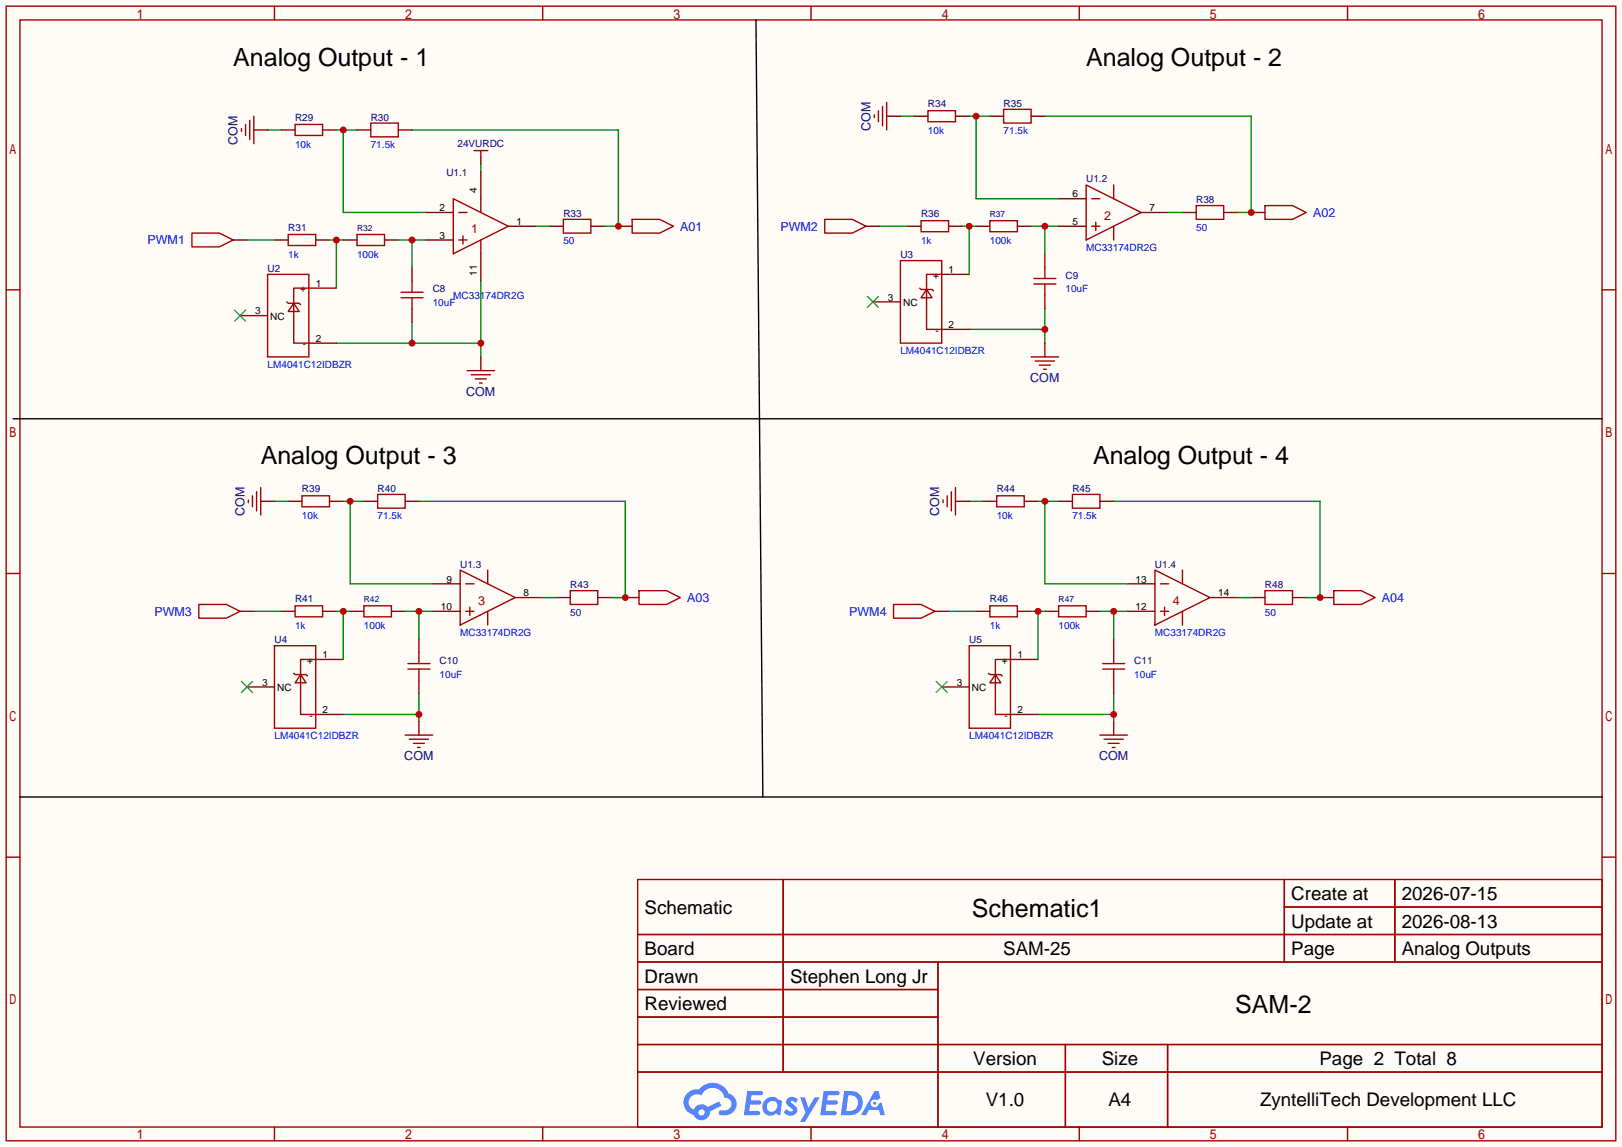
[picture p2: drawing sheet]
<svg xmlns="http://www.w3.org/2000/svg" width="299mm" height="212mm" viewBox="0 0 299 212" stroke-linecap="round" stroke-linejoin="round" font-family="sans-serif">
<path d="M0 0h299.5v211.8h-299.5z" fill="#fffcf7"/>
<g fill="none" stroke="#a10000" stroke-width=".25">
<path d="M1.1 1.1h297.2v209.6h-297.2zM3.7 3.7h292.1v204.5h-292.1zM50.7 1.1v2.6M100.2 1.1v2.6M149.7 1.1v2.6M199.3 1.1v2.6M248.8 1.1v2.6M1.1 53.5h2.6M295.8 53.5h2.5M1.1 105.9h2.6M295.8 105.9h2.5M1.1 158.3h2.6"/>
<path d="M295.8 158.3h2.5M117.7 162.4h178.1v45.8h-178.1zM117.7 172.6h178.1M117.7 177.7h178.1M144.6 162.4v35.6M173.2 177.7v30.5M237.1 162.4v15.3M237.1 167.5h58.7M257.5 162.4v15.3M117.7 182.8h55.5M117.7 192.9h178.1M117.7 187.8h55.5"/>
<path d="M117.7 198h178.1M196.7 192.9v15.3M215.6 192.9v15.3M50.7 208.2v2.5M100.2 208.2v2.5M149.7 208.2v2.5M199.3 208.2v2.5M248.8 208.2v2.5"/>
</g>
<g fill="#5487ff">
<path d="M145.5 202.8a1.3 1.3 0 0 1 1.8 .3l-.4 .6a.54 .54 0 0 0-.9-.2l.1 .2a1.58 1.58 0 0 1 1.1 1.6 1.43 1.43 0 0 1-2.5 .1l.5-.6a.64 .64 0 0 0 .5 .5 .64 .64 0 0 0 .7-.3l-.2-.2a1.6 1.6 0 0 1-1-1.6z"/>
<path d="M147.7 202.7h.9l.7 1.9 1.1-1.9h.9l-2.7 4.5h-.9l1-1.7z"/>
<path d="M138 201.5h1.6a1.31 1.31 0 0 1 1.2 .2 .4 .4 0 0 1-.3 .6h-1.8l-.1 .9h1.6a.4 .4 0 0 1 .4 .4 .4 .4 0 0 1-.4 .4h-1.7l-.2 1.2h.8a1.23 1.23 0 0 1 1.2 .2 .39 .39 0 0 1-.3 .6h-2.7z"/>
<path d="M152.1 201.5h1.6a1.32 1.32 0 0 1 1.3 .2 .39 .39 0 0 1-.4 .6h-1.7l-.2 .9h1.7a.4 .4 0 0 1 .3 .4 .4 .4 0 0 1-.4 .4h-1.7l-.2 1.2h.8a1.23 1.23 0 0 1 1.2 .2 .39 .39 0 0 1-.3 .6h-2.7z"/>
<path d="M161.5 201.5h.7l.4 1.3-.7 .4a.75 .75 0 0 0-1.1 .3 .75 .75 0 0 0 .5 1 .75 .75 0 0 0 .9-.6l.6-.3 .6 2.4h-.9l-.2-1h-1.9l-.5 1h-.9z"/>
<path d="M155.9 201.5l-.7 4.5h1.5a2.27 2.27 0 0 0 2.6-2.3 2.27 2.27 0 0 0-2.7-2.2zM156.6 202.3a1.5 1.5 0 0 1 1.8 1.5 1.5 1.5 0 0 1-1.9 1.4h-.3z"/>
<path d="M141.3 203.1a1.62 1.62 0 0 0-.4 2.1 1.62 1.62 0 0 0 2 .7l.4-.3 .3 .3 .5 .1 .3-2.5-.2-.3h-.4a1.58 1.58 0 0 0-2.5-.1zM141.9 203.6a.99 .99 0 0 1 1.6 .3 .99 .99 0 0 1-.9 1.4 .94 .94 0 0 1-1-.5 .94 .94 0 0 1 .3-1.2z"/>
<path d="M126.9 201.9a2.37 2.37 0 0 0 1.2 4 1.54 1.54 0 0 0 1.7 1 1.54 1.54 0 0 0 1.3-1.6l2.1-1.1-.5-.8-2 1.1a1.57 1.57 0 0 0-2.6 .4 1.5 1.5 0 0 1-.8-2.1 1.5 1.5 0 0 1 2.2-.5 2.23 2.23 0 0 1 2.3-1.4 2.23 2.23 0 0 1 2 1.8 1.16 1.16 0 0 1 1.2 1.1 1.16 1.16 0 0 1-1 1.3h-.7a.47 .47 0 0 0-.6 .3 .47 .47 0 0 0 .4 .6 2.23 2.23 0 0 0 2.3-.7 2.23 2.23 0 0 0 .4-2.3 2.16 2.16 0 0 0-1.3-1.1 3.2 3.2 0 0 0-5.4-.7l-1.2 .1zM129 205.4a.58 .58 0 0 1 1.1 0 .58 .58 0 0 1-1.1 0z"/>
<circle cx="161.5" cy="203.8" r=".28"/>
</g>
<g fill="none" stroke="#a10000" stroke-width=".25">
<path d="M83.7 36.7l10.2 5.1-10.2 5.1zM84.7 39.2h1.5M88.8 36.7v2.5M200.5 34.2l10.2 5-10.2 5.1zM201.5 36.7h1.6M205.6 34.2v2.5M84.7 44.3h1.5M85.5 43.6v1.5M88.8 44.3v2.6M201.5 41.8h1.6M202.3 41v1.5M205.6 41.8v2.5"/>
<path d="M85 105.3l10.1 5.1-10.1 5zM86 107.8h1.5M86 112.9h1.5M86.7 112.1v1.6M90 105.3v2.5M90 112.9v2.5"/>
</g>
<path d="M78.6 39.2h5.1M88.8 31.6v5.1M195.5 36.7h5M210.7 39.2h5.1M78.6 44.3h5.1M88.8 46.9v5M93.9 41.8h5M195.5 41.8h5M79.9 112.9h5.1M79.9 107.8h5.1M95.1 110.4h5.1" fill="none" stroke="#870000" stroke-width=".25"/>
<path d="M76.1 59.6v3.8M88.8 51.9v14M62.1 63.4h26.7" fill="none" stroke="#008700" stroke-width=".25"/>
<g fill="#c00">
<circle cx="88.8" cy="63.4" r=".63"/>
<circle cx="76.1" cy="63.4" r=".63"/>
</g>
<g fill="none" stroke="#870000" stroke-width=".25">
<path d="M65.9 24h2.6M73.5 24h2.6M88.8 29.1v1.3M44.3 58.3h5.1M50.7 44.3h2.5M57 53.2h5.1M58.3 44.3h2.5M63.4 44.3h2.5M71 44.3h2.5M76.1 49.4v2.5M76.1 57v2.6M101.5 41.8h2.5"/>
<path d="M109.1 41.8h2.5M57 63.4h5.1"/>
</g>
<g fill="none" stroke="#a10000" stroke-width=".25">
<path d="M68.5 22.7h5v2.6h-5zM87.5 27.8h2.5M88.8 27.8v1.3M49.4 50.7h7.6v15.2h-7.6zM53 55.8l.2 .2h2l.3 .3M53.2 43.3h5.1v2h-5.1zM54.2 56l1 1.5h-2zM57 53.2h-2.8v10.2h2.8M65.9 43.3h5.1v2h-5.1zM74 55h4.1M74 54h4.1M76.1 51.9v2.1"/>
<path d="M76.1 55v2M104 40.5h5.1v2.6h-5.1z"/>
</g>
<path d="M88.8 30.4v1.2M60.8 44.3h2.6M62.1 44.3v8.9" fill="none" stroke="#008700" stroke-width=".25"/>
<path d="M43.3 57.3l2 2M45.3 57.3l-2 2" fill="none" stroke="#3c3" stroke-width=".25"/>
<circle cx="62.1" cy="44.3" r=".63" fill="#c00"/>
<path d="M73.5 44.3h5.1M76.1 44.3v5.1" fill="none" stroke="#008700" stroke-width=".25"/>
<circle cx="76.1" cy="44.3" r=".63" fill="#c00"/>
<path d="M51.9 24h2.6M59.6 24h2.5" fill="none" stroke="#870000" stroke-width=".25"/>
<path d="M54.5 23h5.1v2h-5.1z" fill="none" stroke="#a10000" stroke-width=".25"/>
<path d="M49.4 24h2.5M62.1 24h3.8M63.4 24v15.2h15.2M76.1 24h38.1v17.8h-2.6M98.9 41.8h2.6" fill="none" stroke="#008700" stroke-width=".25"/>
<circle cx="63.4" cy="24" r=".63" fill="#c00"/>
<path d="M43.1 44.3h2.5M114.2 41.8h2.5" fill="none" stroke="#870000" stroke-width=".25"/>
<path d="M35.4 43.1h5.1l2.6 1.2-2.6 1.3h-5.1z" fill="none" stroke="#a10000" stroke-width=".25"/>
<path d="M45.6 44.3h5.1" fill="none" stroke="#008700" stroke-width=".25"/>
<circle cx="114.2" cy="41.8" r=".63" fill="#c00"/>
<path d="M116.7 40.5h5.1l2.5 1.3-2.5 1.3h-5.1z" fill="none" stroke="#a10000" stroke-width=".25"/>
<path d="M192.9 57v6.4M178.9 60.8h14" fill="none" stroke="#008700" stroke-width=".25"/>
<circle cx="192.9" cy="60.8" r=".63" fill="#c00"/>
<g fill="none" stroke="#870000" stroke-width=".25">
<path d="M182.8 21.5h2.5M190.4 21.5h2.5M218.3 39.2h2.6M225.9 39.2h2.6M161.2 55.8h5M167.5 41.8h2.6M173.9 50.7h5M175.1 41.8h2.6M180.2 41.8h2.6M187.8 41.8h2.6M192.9 46.9v2.5M192.9 54.5v2.5"/>
<path d="M173.9 60.8h5"/>
</g>
<path d="M185.3 20.2h5.1v2.5h-5.1zM220.9 38h5v2.5h-5zM166.2 48.1h7.7v15.3h-7.7zM169.8 53.2l.3 .3h2l.2 .2M170.1 40.8h5v2h-5zM171.1 53.5l1 1.5h-2zM173.9 50.7h-2.8v10.1h2.8M182.8 40.8h5v2h-5zM190.9 52.5h4M190.9 51.4h4M192.9 49.4v2M192.9 52.5v2" fill="none" stroke="#a10000" stroke-width=".25"/>
<path d="M160.1 54.7l2.1 2.1M162.2 54.7l-2.1 2.1" fill="none" stroke="#3c3" stroke-width=".25"/>
<path d="M177.7 41.8h2.5M178.9 41.8v8.9" fill="none" stroke="#008700" stroke-width=".25"/>
<circle cx="178.9" cy="41.8" r=".63" fill="#c00"/>
<path d="M190.4 41.8h5.1M192.9 41.8v5.1" fill="none" stroke="#008700" stroke-width=".25"/>
<circle cx="192.9" cy="41.8" r=".63" fill="#c00"/>
<path d="M168.8 21.5h2.5M176.4 21.5h2.5" fill="none" stroke="#870000" stroke-width=".25"/>
<path d="M171.3 20.4h5.1v2.1h-5.1z" fill="none" stroke="#a10000" stroke-width=".25"/>
<path d="M166.2 21.5h2.6M178.9 21.5h3.9M180.2 21.5v15.2h15.3M192.9 21.5h38.1v17.7h-2.5M215.8 39.2h2.5" fill="none" stroke="#008700" stroke-width=".25"/>
<circle cx="180.2" cy="21.5" r=".63" fill="#c00"/>
<path d="M231 39.2h2.6M159.9 41.8h2.5" fill="none" stroke="#870000" stroke-width=".25"/>
<path d="M152.3 40.5h5.1l2.5 1.3-2.5 1.3h-5.1z" fill="none" stroke="#a10000" stroke-width=".25"/>
<path d="M162.4 41.8h5.1" fill="none" stroke="#008700" stroke-width=".25"/>
<circle cx="231" cy="39.2" r=".63" fill="#c00"/>
<path d="M233.6 38h5l2.6 1.2-2.6 1.3h-5z" fill="none" stroke="#a10000" stroke-width=".25"/>
<path d="M63.4 132h13.9M77.3 128.1v5.1" fill="none" stroke="#008700" stroke-width=".25"/>
<circle cx="77.3" cy="132" r=".63" fill="#c00"/>
<g fill="none" stroke="#870000" stroke-width=".25">
<path d="M67.2 92.6h2.5M74.8 92.6h2.5M51.9 112.9h2.6M59.6 112.9h2.5M64.6 112.9h2.6M72.3 112.9h2.5M77.3 118v2.5M102.7 110.4h2.6M110.4 110.4h2.5M45.6 126.9h5.1M58.3 121.8h5.1M58.3 132h5.1"/>
<path d="M77.3 125.6v2.5"/>
</g>
<path d="M69.7 91.3h5.1v2.6h-5.1zM50.7 119.3h7.6v15.2h-7.6zM54.5 111.9h5.1v2h-5.1zM67.2 111.9h5.1v2h-5.1zM105.3 109.1h5.1v2.5h-5.1zM54.2 124.3l.3 .3h2l.3 .2M55.5 124.6l1 1.5h-2zM58.3 121.8h-2.8v10.2h2.8M75.3 123.6h4.1M75.3 122.6h4.1M77.3 120.5v2.1M77.3 123.6v2" fill="none" stroke="#a10000" stroke-width=".25"/>
<path d="M44.6 125.9l2 2M46.6 125.9l-2 2" fill="none" stroke="#3c3" stroke-width=".25"/>
<path d="M62.1 112.9h2.5M63.4 112.9v8.9" fill="none" stroke="#008700" stroke-width=".25"/>
<circle cx="63.4" cy="112.9" r=".63" fill="#c00"/>
<path d="M74.8 112.9h5.1M77.3 112.9v5.1" fill="none" stroke="#008700" stroke-width=".25"/>
<circle cx="77.3" cy="112.9" r=".63" fill="#c00"/>
<path d="M53.2 92.6h2.6M60.8 92.6h2.6" fill="none" stroke="#870000" stroke-width=".25"/>
<path d="M55.8 91.6h5v2h-5z" fill="none" stroke="#a10000" stroke-width=".25"/>
<path d="M50.7 92.6h2.5M63.4 92.6h3.8M64.6 92.6v15.2h15.3M77.3 92.6h38.1v17.8h-2.5M100.2 110.4h2.5" fill="none" stroke="#008700" stroke-width=".25"/>
<circle cx="64.6" cy="92.6" r=".63" fill="#c00"/>
<path d="M44.3 112.9h2.6M115.4 110.4h2.6" fill="none" stroke="#870000" stroke-width=".25"/>
<path d="M36.7 111.6h5.1l2.5 1.3-2.5 1.3h-5.1z" fill="none" stroke="#a10000" stroke-width=".25"/>
<path d="M46.9 112.9h5" fill="none" stroke="#008700" stroke-width=".25"/>
<circle cx="115.4" cy="110.4" r=".63" fill="#c00"/>
<path d="M118 109.1h5.1l2.5 1.3-2.5 1.2h-5.1zM213.2 105.3l10.2 5.1-10.2 5zM214.2 107.8h1.6M214.2 112.9h1.6M215 112.1v1.6M218.3 105.3v2.5M218.3 112.9v2.5" fill="none" stroke="#a10000" stroke-width=".25"/>
<path d="M208.2 112.9h5M208.2 107.8h5M223.4 110.4h5.1" fill="none" stroke="#870000" stroke-width=".25"/>
<path d="M191.6 132h14M205.6 128.1v5.1" fill="none" stroke="#008700" stroke-width=".25"/>
<circle cx="205.6" cy="132" r=".63" fill="#c00"/>
<g fill="none" stroke="#870000" stroke-width=".25">
<path d="M195.5 92.6h2.5M203.1 92.6h2.5M180.2 112.9h2.6M187.8 112.9h2.6M192.9 112.9h2.6M200.5 112.9h2.6M205.6 118v2.5M231 110.4h2.6M238.6 110.4h2.6M173.9 126.9h5M186.6 121.8h5M186.6 132h5"/>
<path d="M205.6 125.6v2.5"/>
</g>
<path d="M198 91.3h5.1v2.6h-5.1zM178.9 119.3h7.7v15.2h-7.7zM182.8 111.9h5v2h-5zM195.5 111.9h5v2h-5zM233.6 109.1h5v2.5h-5zM182.5 124.3l.3 .3h2l.2 .2M183.8 124.6l1 1.5h-2zM186.6 121.8h-2.8v10.2h2.8M203.6 123.6h4M203.6 122.6h4M205.6 120.5v2.1M205.6 123.6v2" fill="none" stroke="#a10000" stroke-width=".25"/>
<path d="M172.8 125.9l2.1 2M174.9 125.9l-2.1 2" fill="none" stroke="#3c3" stroke-width=".25"/>
<path d="M190.4 112.9h2.5M191.6 112.9v8.9" fill="none" stroke="#008700" stroke-width=".25"/>
<circle cx="191.6" cy="112.9" r=".63" fill="#c00"/>
<path d="M203.1 112.9h5.1M205.6 112.9v5.1" fill="none" stroke="#008700" stroke-width=".25"/>
<circle cx="205.6" cy="112.9" r=".63" fill="#c00"/>
<path d="M181.5 92.6h2.5M189.1 92.6h2.5" fill="none" stroke="#870000" stroke-width=".25"/>
<path d="M184 91.6h5.1v2h-5.1z" fill="none" stroke="#a10000" stroke-width=".25"/>
<path d="M178.9 92.6h2.6M191.6 92.6h3.9M192.9 92.6v15.2h15.3M205.6 92.6h38.1v17.8h-2.5M228.5 110.4h2.5" fill="none" stroke="#008700" stroke-width=".25"/>
<circle cx="192.9" cy="92.6" r=".63" fill="#c00"/>
<path d="M172.6 112.9h2.5M243.7 110.4h2.6" fill="none" stroke="#870000" stroke-width=".25"/>
<path d="M165 111.6h5.1l2.5 1.3-2.5 1.3h-5.1z" fill="none" stroke="#a10000" stroke-width=".25"/>
<path d="M175.1 112.9h5.1" fill="none" stroke="#008700" stroke-width=".25"/>
<circle cx="243.7" cy="110.4" r=".63" fill="#c00"/>
<g fill="none" stroke="#a10000" stroke-width=".25">
<path d="M162.9 19.7v3.5M163.7 18.9v5.1M44.6 23.7v.6M45.3 23v2M46.1 22.2v3.6M46.9 21.5v5M161.4 21.2v.5M162.2 20.4v2.1M86.2 68.5h5.1M87 69.2h3.6M87.8 70h2M88.5 70.7h.5"/>
<path d="M190.4 65.9h5.1M191.1 66.7h3.6M191.9 67.4h2M192.7 68.2h.5M45.8 92.3v.5M46.6 91.6v2M47.4 90.8v3.6M48.1 90v5.1M174.1 92.3v.5M174.9 91.6v2M175.6 90.8v3.6M176.4 90v5.1"/>
<path d="M246.3 109.1h5l2.6 1.3-2.6 1.2h-5zM74.8 135.8h5.1M75.6 136.5h3.5M76.3 137.3h2.1M77.1 138h.5M203.1 135.8h5.1M203.8 136.5h3.6M204.6 137.3h2M205.4 138h.5"/>
</g>
<path d="M139.6 3.7l1.2 143.5M2.4 77.3h293.4M3.7 147.2h292.1" fill="none" stroke="#000" stroke-width=".25"/>
<path d="M46.9 24h2.5M163.7 21.5h2.5M88.8 65.9v2.6M192.9 63.4v2.5M48.1 92.6h2.6M176.4 92.6h2.5M77.3 133.2v2.6M205.6 133.2v2.6" fill="none" stroke="#870000" stroke-width=".25"/>
<g font-size="4.6">
<text x="43.1" y="12.1">Analog Output - 1</text>
<text x="200.5" y="12.1">Analog Output - 2</text>
<text x="48.1" y="85.8">Analog Output - 3</text>
<text x="201.8" y="85.8">Analog Output - 4</text>
<text x="179.4" y="169.4">Schematic1</text>
<text x="228.1" y="187.1">SAM-2</text>
</g>
<g font-size="3.5">
<text x="238.4" y="166.2">Create at</text>
<text x="258.8" y="166.2">2026-07-15</text>
<text x="119" y="168.8">Schematic</text>
<text x="238.4" y="171.3">Update at</text>
<text x="258.8" y="171.3">2026-08-13</text>
<text x="119" y="176.4">Board</text>
<text x="185.2" y="176.4">SAM-25</text>
<text x="238.4" y="176.4">Page</text>
<text x="258.8" y="176.4">Analog Outputs</text>
<text x="119" y="181.5">Drawn</text>
<text x="145.9" y="181.5">Stephen Long Jr</text>
<text x="119" y="186.6">Reviewed</text>
<text x="179.7" y="196.7">Version</text>
<text x="203.4" y="196.7">Size</text>
<text x="243.6" y="196.7">Page 2 Total 8</text>
<text x="182" y="204.3">V1.0</text>
<text x="204.7" y="204.3">A4</text>
<text x="232.6" y="204.3">ZyntelliTech Development LLC</text>
</g>
<g font-size="2.3" fill="#000080">
<text x="43.9" y="26.7" transform="rotate(-90 43.9 26.7)">COM</text>
<text x="160.7" y="24.2" transform="rotate(-90 160.7 24.2)">COM</text>
<text x="190.2" y="70.5">COM</text>
<text x="86.1" y="73.1">COM</text>
<text x="45.1" y="95.3" transform="rotate(-90 45.1 95.3)">COM</text>
<text x="173.4" y="95.3" transform="rotate(-90 173.4 95.3)">COM</text>
<text x="74.6" y="140.4">COM</text>
<text x="202.9" y="140.4">COM</text>
</g>
<g font-size="2.3" fill="#a00000">
<text x="203.8" y="40.6">2</text>
<text x="87" y="43.1">1</text>
<text x="88.3" y="111.7">3</text>
<text x="216.5" y="111.7">4</text>
</g>
<g font-size="2.3" fill="#00f">
<text x="242.4" y="40.1">A02</text>
<text x="27.2" y="45.1">PWM1</text>
<text x="125.6" y="42.6">A01</text>
<text x="144.1" y="42.6">PWM2</text>
<text x="28.5" y="113.7">PWM3</text>
<text x="126.9" y="111.2">A03</text>
<text x="156.8" y="113.7">PWM4</text>
<text x="255.1" y="111.2">A04</text>
</g>
<g font-size="1.8" fill="#000080">
<text x="54.5" y="22.3">R29</text>
<text x="68.5" y="22.3">R30</text>
<text x="171.3" y="19.7">R34</text>
<text x="185.3" y="19.7">R35</text>
<text x="84.5" y="27.1">24VURDC</text>
<text x="82.4" y="32.4">U1.1</text>
<text x="200.5" y="33.7">U1.2</text>
<text x="104" y="40.1">R33</text>
<text x="170.1" y="40.1">R36</text>
<text x="220.9" y="37.5">R38</text>
<text x="53.2" y="42.6">R31</text>
<text x="166.2" y="47.7">U3</text>
<text x="49.4" y="50.2">U2</text>
<text x="196.7" y="51.5">C9</text>
<text x="79.9" y="54">C8</text>
<text x="55.8" y="90.9">R39</text>
<text x="69.7" y="90.9">R40</text>
<text x="184" y="90.9">R44</text>
<text x="198" y="90.9">R45</text>
<text x="85" y="104.8">U1.3</text>
<text x="213.2" y="104.8">U1.4</text>
<text x="54.5" y="111.2">R41</text>
<text x="105.3" y="108.6">R43</text>
<text x="182.8" y="111.2">R46</text>
<text x="233.6" y="108.6">R48</text>
<text x="50.7" y="118.8">U4</text>
<text x="178.9" y="118.8">U5</text>
<text x="81.2" y="122.6">C10</text>
<text x="209.4" y="122.6">C11</text>
</g>
<g font-size="1.8" fill="#00f">
<text x="54.5" y="27.4">10k</text>
<text x="68.5" y="27.4">71.5k</text>
<text x="171.3" y="24.8">10k</text>
<text x="185.3" y="24.8">71.5k</text>
<text x="53.2" y="47.7">1k</text>
<text x="65.9" y="47.7">100k</text>
<text x="104" y="45.1">50</text>
<text x="170.1" y="45.1">1k</text>
<text x="182.8" y="45.1">100k</text>
<text x="200.5" y="46.4">MC33174DR2G</text>
<text x="220.9" y="42.6">50</text>
<text x="79.9" y="56.6">10uF</text>
<text x="83.7" y="55.3">MC33174DR2G</text>
<text x="196.7" y="54">10uF</text>
<text x="166.2" y="65.5">LM4041C12IDBZR</text>
<text x="49.4" y="68">LM4041C12IDBZR</text>
<text x="55.8" y="95.9">10k</text>
<text x="69.7" y="95.9">71.5k</text>
<text x="184" y="95.9">10k</text>
<text x="198" y="95.9">71.5k</text>
<text x="105.3" y="113.7">50</text>
<text x="233.6" y="113.7">50</text>
<text x="54.5" y="116.3">1k</text>
<text x="67.2" y="116.3">100k</text>
<text x="85" y="117.5">MC33174DR2G</text>
<text x="182.8" y="116.3">1k</text>
<text x="195.5" y="116.3">100k</text>
<text x="213.2" y="117.5">MC33174DR2G</text>
<text x="81.2" y="125.1">10uF</text>
<text x="209.4" y="125.1">10uF</text>
<text x="50.7" y="136.6">LM4041C12IDBZR</text>
<text x="178.9" y="136.6">LM4041C12IDBZR</text>
</g>
<g font-size="1.8">
<text x="88.1" y="35.7" transform="rotate(-90 88.1 35.7)">4</text>
<text x="81.1" y="39">2</text>
<text x="95.4" y="41.6">1</text>
<text x="198" y="41.6">5</text>
<text x="198" y="36.5">6</text>
<text x="212.2" y="39">7</text>
<text x="81.1" y="44.1">3</text>
<text x="55.4" y="54">+</text>
<text x="58.3" y="53">1</text>
<text x="88.1" y="50.9" transform="rotate(-90 88.1 50.9)">11</text>
<text x="172.3" y="51.5">+</text>
<text x="175.1" y="50.4">1</text>
<text x="47.1" y="58.1">3</text>
<text x="49.9" y="59.1">NC</text>
<text x="163.9" y="55.5">3</text>
<text x="166.8" y="56.5">NC</text>
<text x="55.9" y="64.2">-</text>
<text x="58.3" y="63.1">2</text>
<text x="172.7" y="61.6">-</text>
<text x="175.1" y="60.6">2</text>
<text x="82.4" y="107.6">9</text>
<text x="209.7" y="107.6">13</text>
<text x="81.4" y="112.7">10</text>
<text x="96.6" y="110.1">8</text>
<text x="209.7" y="112.7">12</text>
<text x="224.9" y="110.1">14</text>
<text x="56.7" y="122.6">+</text>
<text x="59.6" y="121.6">1</text>
<text x="185" y="122.6">+</text>
<text x="187.8" y="121.6">1</text>
<text x="48.4" y="126.6">3</text>
<text x="51.2" y="127.7">NC</text>
<text x="59.6" y="131.7">2</text>
<text x="176.6" y="126.6">3</text>
<text x="179.5" y="127.7">NC</text>
<text x="187.8" y="131.7">2</text>
<text x="57.2" y="132.7">-</text>
<text x="185.4" y="132.7">-</text>
</g>
<g font-size="1.6" fill="#000080">
<text x="182.8" y="40.1">R37</text>
<text x="65.9" y="42.6">R32</text>
<text x="67.2" y="111.2">R42</text>
<text x="195.5" y="111.2">R47</text>
</g>
</svg>
